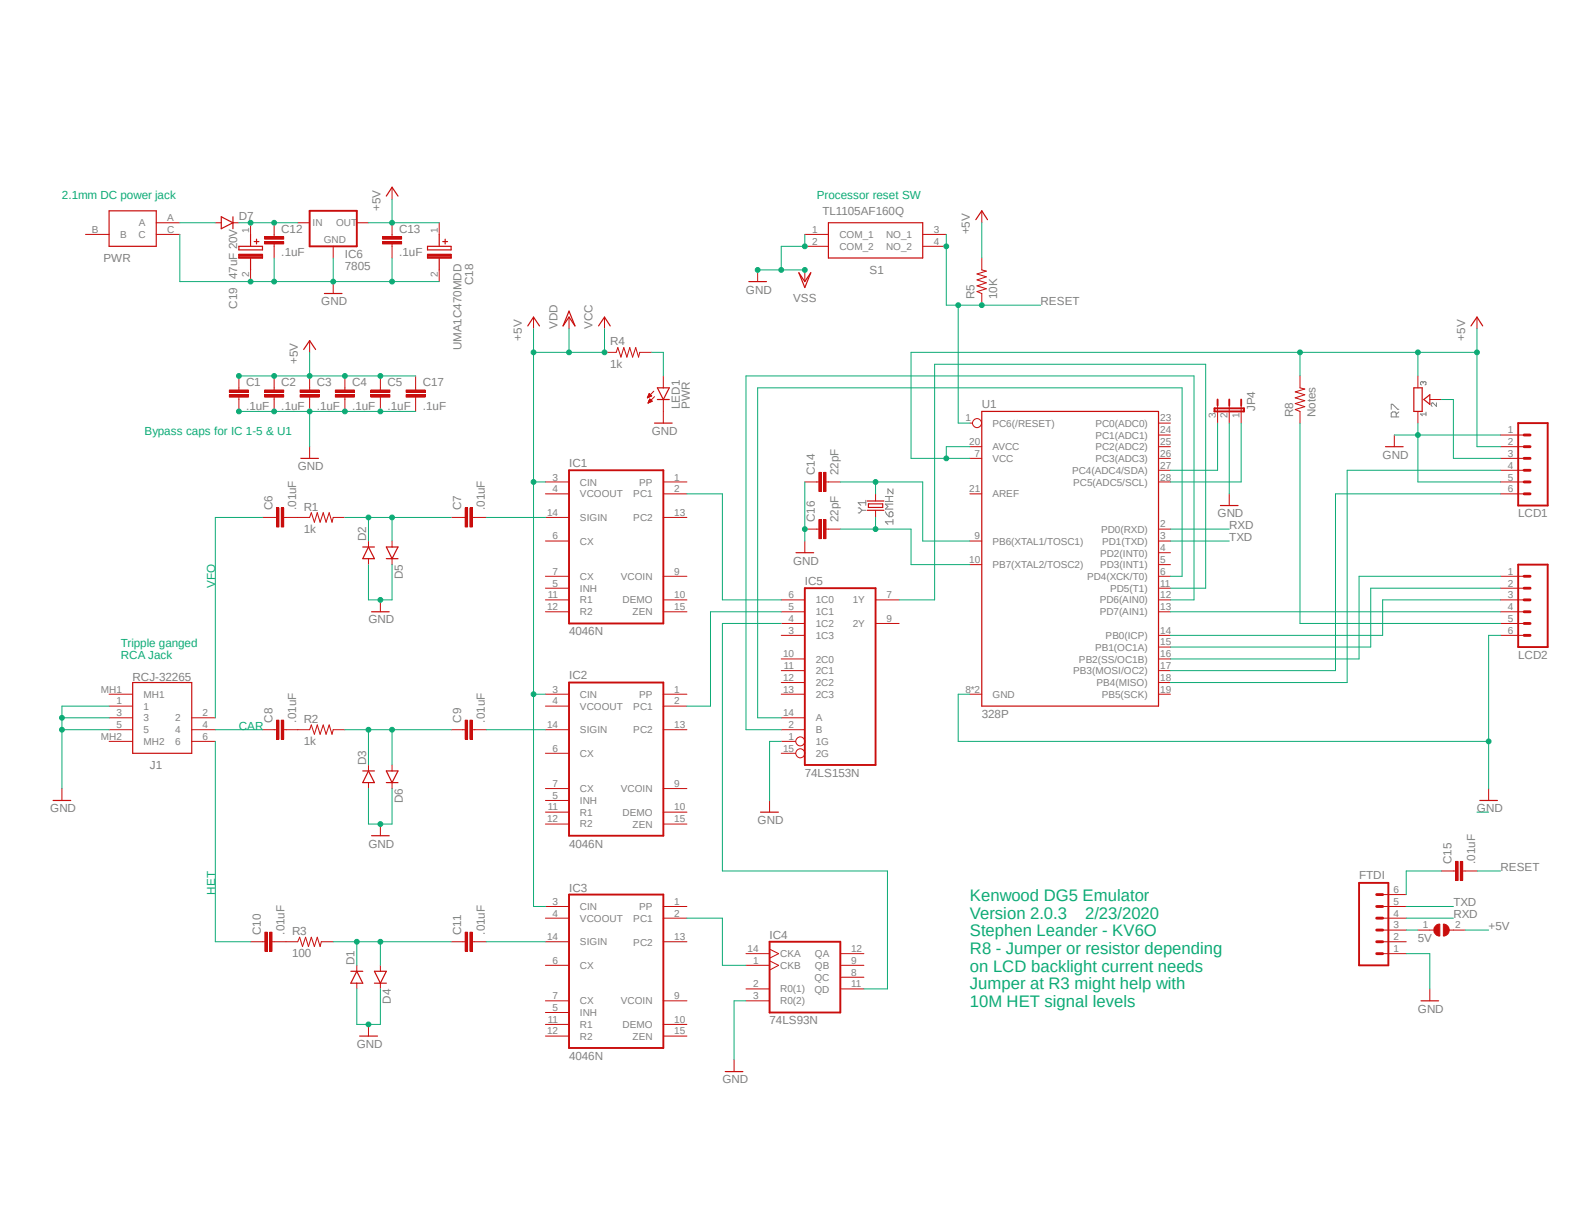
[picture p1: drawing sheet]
<svg xmlns="http://www.w3.org/2000/svg" width="279mm" height="216mm" viewBox="0 0 279 216" stroke-linecap="round" stroke-linejoin="round" font-family="sans-serif">
<path d="M8.4 31.3l267.2 161.7M275.6 31.3l-267.2 161.7" fill="none" stroke="#fff" stroke-width=".18"/>
<g fill="none" stroke="#808080" stroke-width=".18">
<path d="M247.3 72.7v-.9h.2l.9 .9h.2M248.2 74.1v-.7l-.3-.2h-.4l-.2 .2v.7h1.3M248.6 73.2l-.4 .4M252.9 67.9l.2-.1 .3 .1v.4l-.1 .1M252.9 67.9l-.1-.1-.3 .1v.4l.1 .1M252.9 67.9v.2M253.4 73.6h-.9l.3 .3M253.4 73.2v.7M255.3 71.6v.6l-.6-.6-.3 .1v.4l.2 .1M152.5 90.3h.3l.4 .4M153.2 90.7l-.4 .4h-.3M153.2 90.7h.7"/>
<path d="M153.9 89.3h-1.4l.5 .5M153.9 88.9v.9M157.4 90.9l.6 .9M157.4 89.1h1.3M157.4 88.2h1.3M158 88.2v.9M158.2 90.9h.3l.2 .2v.5l-.2 .2h-.5v-.7zM158.7 92.7h-1.3l.4 .5M158.7 86.9v.9l-.9-.9v.9M158.7 92.3v.9M158.7 89.6h-1.3l.4 .4-.4 .5h1.3"/>
</g>
<g fill="none" stroke="#c90d0c" stroke-width=".34">
<path d="M55 37.5h8.4v6.3h-8.4zM215.9 72.6h5.2v.5h-5.2zM216.4 71v1.1M218.5 71v1.1M220.6 71v1.1M269.8 75.2h5.3v14.6h-5.3zM101.1 83.6h16.8v27.2h-16.8zM143 104.5h12.6v31.4h-12.6zM269.8 100.3h5.3v14.7h-5.3zM101.1 121.3h16.8v27.2h-16.8zM101.1 159h16.8v27.2h-16.8zM241.6 156.9h5.2v14.6h-5.2z"/>
<path d="M136.8 167.3h12.6v12.6h-12.6z"/>
</g>
<g fill="none" stroke="#c90d0c" stroke-width=".18">
<path d="M27.8 39.6h4.2M38.3 39.6h1M41.4 39.6h1.1M44.5 39.6v2.1M48.7 39.6v2.5M52.9 39.6h2.1M63.4 39.6h2.1M69.7 33.3v2.1M69.7 39.6v2.5M78.1 39.6v2.1M174.5 37.5v2.1M15.2 41.7h4.2"/>
<path d="M27.8 41.7h4.2M44.5 48v2M47 42.9h3.4v.4h-3.4zM47 42.1h3.4v.4h-3.4zM48.7 43.3v2.5M59.2 43.8v2M59.2 50v2.2M68 42.9h3.4v.4h-3.4zM68 42.1h3.4v.4h-3.4zM69.7 43.3v2.5M78.1 48v2M94.8 56.3v2.1"/>
<path d="M101.1 56.3v2.1M107.4 56.3v2.1M134.7 48v2M143 48v2M143 41.7h4.2M143 43.8h4.2M164 41.7h4.2M164 43.8h4.2M174.5 45.8v2.2l.8 .2-1.6 .5 1.6 .5-1.6 .5 1.6 .5-1.6 .6 1.6 .5-1.6 .5 .8 .4v2M262.5 56.3v2.1M40.8 70.1h3.4v.5h-3.4zM40.8 69.3h3.4v.4h-3.4z"/>
<path d="M42.5 66.8v2.5M42.5 70.6v2.5M47 70.1h3.4v.5h-3.4zM47 69.3h3.4v.4h-3.4zM48.7 66.8v2.5M48.7 70.6v2.5M53.3 70.1h3.4v.5h-3.4zM53.3 69.3h3.4v.4h-3.4zM55 60.5v2.1M55 66.8v2.5M55 70.6v2.5M55 79.4v2"/>
<path d="M59.6 70.1h3.4v.5h-3.4zM59.6 69.3h3.4v.4h-3.4zM61.3 66.8v2.5M61.3 70.6v2.5M65.9 70.1h3.4v.5h-3.4zM65.9 69.3h3.4v.4h-3.4zM67.6 66.8v2.5M67.6 70.6v2.5M72.2 70.1h3.4v.5h-3.4zM72.2 69.3h3.4v.4h-3.4zM73.9 66.8v2.5M73.9 70.6v2.5"/>
<path d="M107.4 62.6h2.1l.3-.8 .6 1.7 .5-1.7 .5 1.7 .5-1.7 .5 1.7 .6-1.7 .5 1.7 .2-.9h2.1M115.1 70.6h.1M115.1 70.6h.3M115.1 70.5h.4M115.2 70.4h.5M115.2 70.4h.6M115.2 71.5h.1M115.2 70.3h.5M115.2 71.5h.3M115.3 70.2h.4M115.3 70.2h.3M115.3 71.4h.3"/>
<path d="M115.3 71.4h.5M115.3 70.1h.3M115.3 71.3h.6M115.3 71.2h.6M115.4 70.1h.1M115.4 70h.1M115.4 71.2h.4M115.4 71.1h.3M115.4 71h.2M115.5 71h.1M115.8 70.4l-.4-.5-.3 .8M115.8 70.4l-.7 .3"/>
<path d="M115.9 71.3l-.4-.4-.3 .7M115.9 71.3l-.7 .3M116.2 69.5l-1.1 1.2M116.3 70.5l-1.1 1.1M117.9 66.8v2.1M117.9 71v4.2M172.4 79.4h2.1M172.4 75.2h.4M205.9 77.3h2.1M205.9 79.4h2.1M205.9 75.2h2.1M216.4 72.1v3.1"/>
<path d="M218.5 72.1v3.1M220.6 72.1v3.1M231.1 66.8v2.1l.8 .2-1.7 .5 1.7 .5-1.7 .6 1.7 .5-1.7 .5 1.7 .6-1.7 .5 .9 .3v2.1M247.8 77.3v2.1M252 66.8v2.1M252 73.1v2.1M254.1 71h2.1M266.7 77.3h4.2M266.7 79.4h4.2M46.7 91.9h2.4M49.1 90.3h.5v3.3h-.5zM50 90.3h.4v3.3h-.4z"/>
<path d="M50.4 91.9h4.6l.3-.8 .6 1.7 .5-1.7 .5 1.7 .5-1.7 .6 1.7 .5-1.7 .5 1.7 .2-.9h2.1M65.5 96.1v1.1M65.5 99.3v1M69.7 96.1v1.1M69.7 99.3v1M80.2 91.9h2.5M82.7 90.3h.4v3.3h-.4zM83.5 90.3h.4v3.3h-.4zM83.9 91.9h2.5M96.9 85.6h4.2M96.9 87.8h4.2M96.9 96.1h4.2"/>
<path d="M96.9 91.9h4.2M117.9 85.6h4.2M117.9 87.8h4.2M117.9 91.9h4.2M143 85.6h2.5M143 96.1v2.1M143 94h2.5M145.5 83.9h.5v3.4h-.5zM145.5 92.3h.5v3.4h-.5zM146.4 83.9h.4v3.4h-.4zM146.4 92.3h.4v3.4h-.4zM146.8 85.6h2.6"/>
<path d="M146.8 94h2.6M155.6 87.8v1.2M155.6 90.7v1.2M172.4 87.8h2.1M172.4 96.1h2.1M172.4 81.4h2.1M205.9 85.6h2.1M205.9 96.1h2.1M205.9 81.4h2.1M205.9 83.6h2.1M205.9 98.2h2.1M205.9 94h2.1"/>
<path d="M218.5 87.8v2M266.7 85.6h4.2M266.7 87.8h4.2M266.7 81.4h4.2M266.7 83.6h4.2M67.6 106.6v2.1M96.9 108.7h4.2M96.9 106.6h4.2M96.9 104.5h4.2M96.9 102.4h4.2M117.9 108.7h4.2M117.9 106.6h4.2"/>
<path d="M117.9 102.4h4.2M138.9 112.9h4.1M138.9 110.8h4.1M138.9 108.7h4.1M138.9 106.6h4.1M138.9 117.1h4.1M138.9 119.2h4.1M155.6 110.8h4.2M155.6 106.6h4.2M172.4 100.3h2.1M205.9 112.9h2.1M205.9 108.7h2.1"/>
<path d="M205.9 106.6h2.1M205.9 117.1h2.1M205.9 119.2h2.1M205.9 104.5h2.1M205.9 102.4h2.1M205.9 100.3h2.1M205.9 115h2.1M266.7 112.9h4.2M266.7 110.8h4.2M266.7 108.7h4.2M266.7 106.6h4.2M266.7 104.5h4.2"/>
<path d="M266.7 102.4h4.2M19.4 131.7h4.2M19.4 129.7h4.2M19.4 123.4h4.2M19.4 127.6h4.2M19.4 125.5h4.2M34.1 131.7h4.2M34.1 129.7h4.2M34.1 127.6h4.2M46.7 129.7h2.4M49.1 128h.5v3.4h-.5zM50 128h.4v3.4h-.4z"/>
<path d="M50.4 129.7h4.6l.3-.9 .6 1.7 .5-1.7 .5 1.7 .5-1.7 .6 1.7 .5-1.7 .5 1.7 .2-.8h2.1M65.5 135.9v1.1M65.5 139.1v1M69.7 135.9v1.1M69.7 139.1v1M80.2 129.7h2.5M82.7 128h.4v3.4h-.4zM83.5 128h.4v3.4h-.4zM83.9 129.7h2.5M96.9 129.7h4.2M96.9 123.4h4.2M96.9 133.9h4.2"/>
<path d="M96.9 125.5h4.2M117.9 129.7h4.2M117.9 123.4h4.2M117.9 125.5h4.2M138.9 131.7h2.5M138.9 129.7h4.1M138.9 121.3h4.1M138.9 123.4h4.1M138.9 127.6h4.1M138.9 133.9h2.5M172.4 123.4h2.1M205.9 121.3h2.1"/>
<path d="M205.9 123.4h2.1M11 140.1v2.1M67.6 146.4v2.1M96.9 142.2h4.2M96.9 140.1h4.2M96.9 144.3h4.2M96.9 146.4h4.2M117.9 140.1h4.2M117.9 144.3h4.2M117.9 146.4h4.2M136.8 142.2v2.1M245.7 159h4.2"/>
<path d="M256.2 154.8h2.5M258.7 153.1h.5v3.4h-.5zM259.5 153.1h.5v3.4h-.5zM260 154.8h2.5M264.6 140.1v2.1M44.5 167.3h2.6M47.1 165.7h.4v3.3h-.4zM47.9 165.7h.4v3.3h-.4zM48.3 167.3h4.6l.4-.8 .5 1.7 .5-1.7 .5 1.7 .5-1.7 .6 1.7 .5-1.7 .5 1.7 .2-.9h2.1M63.4 171.5v1.1M63.4 174.7v1M67.6 171.5v1.1"/>
<path d="M67.6 174.7v1M80.2 167.3h2.5M82.7 165.7h.4v3.3h-.4zM83.5 165.7h.4v3.3h-.4zM83.9 167.3h2.5M96.9 161.1h4.2M96.9 163.2h4.2M96.9 179.9h4.2M96.9 171.5h4.2M96.9 177.8h4.2M96.9 167.3h4.2M117.9 161.1h4.2"/>
<path d="M117.9 163.2h4.2M117.9 177.8h4.2M117.9 167.3h4.2M132.6 171.5h4.2M132.6 177.8h4.2M132.6 175.7h4.2M132.6 169.5h4.2M136.8 170.7l1.6 .8-1.6 .9M136.8 168.7l1.6 .8-1.6 .8M149.4 171.5h4.1M149.4 175.7h4.1M149.4 173.7h4.1"/>
<path d="M149.4 169.5h4.1M245.7 161.1h4.2M245.7 163.2h4.2M245.7 167.3h4.2M245.7 169.5h4.2M245.7 165.3h4.2M254.1 175.7v2.1M65.5 182v2.1M96.9 182h4.2M96.9 184.1h4.2M117.9 182h4.2M117.9 184.1h4.2"/>
<path d="M130.5 188.3v2.1"/>
<circle cx="173.7" cy="75.2" r=".8"/>
<circle cx="142.2" cy="131.7" r=".8"/>
<circle cx="142.2" cy="133.9" r=".8"/>
</g>
<g fill="none" stroke="#c90d0c" stroke-width=".21">
<path d="M19.4 37.5h8.4v6.3h-8.4zM39.3 38.5l2.1 1.1-2.1 1zM41.4 38.5v2.1M68.7 34.8l1-1.5 1 1.5M147.2 39.6h16.8v6.2h-16.8zM173.4 39l1.1-1.5 1 1.5M42.5 43.8h4.2v.6h-4.2zM42.5 45.2h4.2v.6h-4.2zM42.5 45.8h4.2M42.5 45.7h4.2M42.5 45.5h4.2M42.5 45.4h4.2"/>
<path d="M44.5 41.7v2.1M44.5 45.8v2.2M45.2 42.9h.8M45.6 42.5v.8M57.7 52.2h3.1M76 43.8h4.2v.6h-4.2zM76 45.2h4.2v.6h-4.2zM76 45.8h4.2M76 45.7h4.2M76 45.5h4.2M76 45.4h4.2M78.1 41.7v2.1"/>
<path d="M78.1 45.8v2.2M78.7 42.9h.8M79.1 42.5v.8M93.8 57.9l1-1.6 1.1 1.6M101.1 55.3l1.1 2.6-1.1-1.6-1 1.6zM106.4 57.9l1-1.6 1.1 1.6M133.1 50h3.1M142 48.5l1 1.5 1.1-1.5-1.1 2.6zM261.5 57.9l1-1.6 1 1.6M54 62.1l1-1.6 1.1 1.6M116.3 75.2h3.2M116.8 68.9h2.2l-1.1 2.1z"/>
<path d="M116.8 71h2.2M174.5 73.1h31.4v52.4h-31.4zM246.3 79.4h3.1M251.3 68.9h1.5v4.2h-1.5zM253.1 71l1-.9v1.7zM53.5 81.4h3.1M64.5 97.2h2M65.5 97.2l1 2.1h-2zM68.7 97.2h2l-1 2.1zM68.7 99.3h2M141.5 98.2h3.1M154.1 89h3"/>
<path d="M154.1 90.7h3M154.3 89.5h2.6v.7h-2.6zM216.9 89.8h3.1M66 108.7h3.2M23.6 121.3h10.5v12.6h-10.5zM64.5 137h2M65.5 137l1 2.1h-2zM68.7 137h2l-1 2.1zM68.7 139.1h2M9.4 142.2h3.2M66 148.5h3.2M135.2 144.3h3.1"/>
<path d="M263 142.2h3.1M62.4 172.6h2.1M63.4 172.6l1.1 2.1h-2.1zM66.5 172.6h2.2l-1.1 2.1zM66.5 174.7h2.2M252.6 177.8h3.1M63.9 184.1h3.2M128.9 190.4h3.1"/>
</g>
<g fill="none" stroke="#c90d0c" stroke-width=".42">
<path d="M47 43.1h3.4M47 42.3h3.4M68 43.1h3.4M68 42.3h3.4M40.8 70.4h3.4M40.8 69.5h3.4M47 70.4h3.4M47 69.5h3.4M53.3 70.4h3.4M53.3 69.5h3.4M59.6 70.4h3.4M59.6 69.5h3.4"/>
<path d="M65.9 70.4h3.4M65.9 69.5h3.4M72.2 70.4h3.4M72.2 69.5h3.4M49.4 90.3v3.3M50.2 90.3v3.3M82.9 90.3v3.3M83.7 90.3v3.3M145.8 83.9v3.4M145.8 92.3v3.4M146.6 83.9v3.4M146.6 92.3v3.4"/>
<path d="M49.4 128v3.4M50.2 128v3.4M82.9 128v3.4M83.7 128v3.4M259 153.1v3.4M259.8 153.1v3.4M47.3 165.7v3.3M48.1 165.7v3.3M82.9 165.7v3.3M83.7 165.7v3.3"/>
</g>
<g fill="none" stroke="#c90d0c" stroke-width=".51">
<path d="M270.9 79.4h1M270.9 77.3h1M270.9 81.4h1M270.9 85.6h1M270.9 83.6h1M270.9 87.8h1M270.9 106.6h1M270.9 104.5h1M270.9 102.4h1M270.9 110.8h1M270.9 108.7h1M270.9 112.9h1"/>
<path d="M244.7 159h1M244.7 165.3h1M244.7 167.3h1M244.7 169.5h1M244.7 161.1h1M244.7 163.2h1"/>
</g>
<path d="M256.5 164.2a1.06 1.06 0 0 1 1.1 1.1 1.06 1.06 0 0 1-1.1 1z" fill-rule="evenodd" fill="#c90d0c"/>
<path d="M256.5 164.2a1.06 1.06 0 0 1 1.1 1.1 1.06 1.06 0 0 1-1.1 1z" fill="none" stroke="#c90d0c" stroke-width=".18"/>
<path d="M255.1 164.6l.3-.3 .5-.1v2.1a1.06 1.06 0 0 1-.9-.6 1.06 1.06 0 0 1 .1-1.1z" fill-rule="evenodd" fill="#c90d0c"/>
<path d="M252 165.3h2.8M255.1 164.6l.3-.3 .5-.1v2.1a1.06 1.06 0 0 1-.9-.6 1.06 1.06 0 0 1 .1-1.1zM257.6 165.3h2.8" fill="none" stroke="#c90d0c" stroke-width=".18"/>
<path d="M94.8 58.4v65M94.8 85.6h2.1" fill="none" stroke="#0dab76" stroke-width=".18"/>
<circle cx="94.8" cy="85.6" r=".43" fill="#0dab76"/>
<g fill="none" stroke="#0dab76" stroke-width=".18">
<path d="M101.1 58.4v4.2h-6.3M94.8 123.4v37.7h2.1"/>
<circle cx="94.8" cy="85.6" r=".43"/>
</g>
<circle cx="94.8" cy="62.6" r=".43" fill="#0dab76"/>
<g fill="none" stroke="#0dab76" stroke-width=".18">
<path d="M107.4 58.4v4.2h-6.3"/>
<circle cx="94.8" cy="62.6" r=".43"/>
</g>
<circle cx="101.1" cy="62.6" r=".43" fill="#0dab76"/>
<circle cx="101.1" cy="62.6" r=".43" fill="none" stroke="#0dab76" stroke-width=".18"/>
<circle cx="107.4" cy="62.6" r=".43" fill="#0dab76"/>
<g fill="none" stroke="#0dab76" stroke-width=".18">
<path d="M94.8 123.4h2.1"/>
<circle cx="107.4" cy="62.6" r=".43"/>
</g>
<circle cx="94.8" cy="123.4" r=".43" fill="#0dab76"/>
<g fill="none" stroke="#0dab76" stroke-width=".18">
<path d="M42.5 66.8h25.1M55 62.6v4.2"/>
<circle cx="94.8" cy="123.4" r=".43"/>
</g>
<circle cx="55" cy="66.8" r=".43" fill="#0dab76"/>
<circle cx="55" cy="66.8" r=".43" fill="none" stroke="#0dab76" stroke-width=".18"/>
<circle cx="48.7" cy="66.8" r=".43" fill="#0dab76"/>
<circle cx="48.7" cy="66.8" r=".43" fill="none" stroke="#0dab76" stroke-width=".18"/>
<circle cx="42.5" cy="66.8" r=".43" fill="#0dab76"/>
<circle cx="42.5" cy="66.8" r=".43" fill="none" stroke="#0dab76" stroke-width=".18"/>
<circle cx="67.6" cy="66.8" r=".43" fill="#0dab76"/>
<circle cx="67.6" cy="66.8" r=".43" fill="none" stroke="#0dab76" stroke-width=".18"/>
<circle cx="61.3" cy="66.8" r=".43" fill="#0dab76"/>
<g fill="none" stroke="#0dab76" stroke-width=".18">
<path d="M262.5 58.4v21h4.2M67.6 66.8h6.3M262.5 62.6h-10.5v4.2"/>
<circle cx="61.3" cy="66.8" r=".43"/>
</g>
<circle cx="262.5" cy="62.6" r=".43" fill="#0dab76"/>
<g fill="none" stroke="#0dab76" stroke-width=".18">
<path d="M252 62.6h-20.9v4.2"/>
<circle cx="262.5" cy="62.6" r=".43"/>
</g>
<circle cx="252" cy="62.6" r=".43" fill="#0dab76"/>
<g fill="none" stroke="#0dab76" stroke-width=".18">
<path d="M231.1 62.6h-69.2v18.8h10.5"/>
<circle cx="252" cy="62.6" r=".43"/>
</g>
<circle cx="231" cy="62.6" r=".43" fill="#0dab76"/>
<g fill="none" stroke="#0dab76" stroke-width=".18">
<path d="M172.4 79.4h-4.2v2"/>
<circle cx="231" cy="62.6" r=".43"/>
</g>
<circle cx="168.2" cy="81.4" r=".43" fill="#0dab76"/>
<g fill="none" stroke="#0dab76" stroke-width=".18">
<path d="M65.5 39.6h4.2"/>
<circle cx="168.2" cy="81.4" r=".43"/>
</g>
<circle cx="69.7" cy="39.6" r=".43" fill="#0dab76"/>
<g fill="none" stroke="#0dab76" stroke-width=".18">
<path d="M69.7 35.4v4.2h8.4M174.5 39.6v6.2M138.9 48h4.1M260.4 165.3h4.2"/>
<circle cx="69.7" cy="39.6" r=".43"/>
</g>
<circle cx="134.7" cy="48" r=".43" fill="#0dab76"/>
<circle cx="134.7" cy="48" r=".43" fill="none" stroke="#0dab76" stroke-width=".18"/>
<circle cx="143" cy="48" r=".43" fill="#0dab76"/>
<g fill="none" stroke="#0dab76" stroke-width=".18">
<path d="M134.7 48h4.2M143 41.7v2.1h-4.1"/>
<circle cx="143" cy="48" r=".43"/>
</g>
<circle cx="143" cy="43.8" r=".43" fill="#0dab76"/>
<g fill="none" stroke="#0dab76" stroke-width=".18">
<path d="M138.9 43.8v4.2"/>
<circle cx="143" cy="43.8" r=".43"/>
</g>
<circle cx="138.8" cy="48" r=".43" fill="#0dab76"/>
<g fill="none" stroke="#0dab76" stroke-width=".18">
<path d="M42.5 73.1h25.1M55 73.1v6.3"/>
<circle cx="138.8" cy="48" r=".43"/>
</g>
<circle cx="55" cy="73.1" r=".43" fill="#0dab76"/>
<circle cx="55" cy="73.1" r=".43" fill="none" stroke="#0dab76" stroke-width=".18"/>
<circle cx="42.5" cy="73.1" r=".43" fill="#0dab76"/>
<circle cx="42.5" cy="73.1" r=".43" fill="none" stroke="#0dab76" stroke-width=".18"/>
<circle cx="48.7" cy="73.1" r=".43" fill="#0dab76"/>
<circle cx="48.7" cy="73.1" r=".43" fill="none" stroke="#0dab76" stroke-width=".18"/>
<circle cx="61.3" cy="73.1" r=".43" fill="#0dab76"/>
<circle cx="61.3" cy="73.1" r=".43" fill="none" stroke="#0dab76" stroke-width=".18"/>
<circle cx="67.6" cy="73.1" r=".43" fill="#0dab76"/>
<g fill="none" stroke="#0dab76" stroke-width=".18">
<path d="M67.6 73.1h6.3M65.5 100.3v6.3h4.2v-6.3"/>
<circle cx="67.6" cy="73.1" r=".43"/>
</g>
<circle cx="67.6" cy="106.6" r=".43" fill="#0dab76"/>
<g fill="none" stroke="#0dab76" stroke-width=".18">
<path d="M65.5 140.1v6.3h4.2v-6.3"/>
<circle cx="67.6" cy="106.6" r=".43"/>
</g>
<circle cx="67.6" cy="146.4" r=".43" fill="#0dab76"/>
<g fill="none" stroke="#0dab76" stroke-width=".18">
<path d="M63.4 175.7v6.3h4.2v-6.3"/>
<circle cx="67.6" cy="146.4" r=".43"/>
</g>
<circle cx="65.5" cy="182" r=".43" fill="#0dab76"/>
<g fill="none" stroke="#0dab76" stroke-width=".18">
<path d="M247.8 77.3h18.9M252 75.2v2.1M138.9 131.7h-2.1v10.5M132.6 177.8h-2.1v10.5"/>
<circle cx="65.5" cy="182" r=".43"/>
</g>
<circle cx="252" cy="77.3" r=".43" fill="#0dab76"/>
<g fill="none" stroke="#0dab76" stroke-width=".18">
<path d="M48.7 45.8v4.2h21v-4.2M59.2 45.8v4.2M252 77.3v8.3h14.7"/>
<circle cx="252" cy="77.3" r=".43"/>
</g>
<circle cx="59.2" cy="50" r=".43" fill="#0dab76"/>
<circle cx="59.2" cy="50" r=".43" fill="none" stroke="#0dab76" stroke-width=".18"/>
<circle cx="48.7" cy="50" r=".43" fill="#0dab76"/>
<g fill="none" stroke="#0dab76" stroke-width=".18">
<path d="M32 50h16.7M69.7 50h8.4"/>
<circle cx="48.7" cy="50" r=".43"/>
</g>
<circle cx="69.7" cy="50" r=".43" fill="#0dab76"/>
<g fill="none" stroke="#0dab76" stroke-width=".18">
<path d="M32 41.7v8.3"/>
<circle cx="69.7" cy="50" r=".43"/>
</g>
<circle cx="44.5" cy="50" r=".43" fill="#0dab76"/>
<g fill="none" stroke="#0dab76" stroke-width=".18">
<path d="M266.7 112.9h-2.1v27.2M172.4 123.4h-2.1v8.3h94.3"/>
<circle cx="44.5" cy="50" r=".43"/>
</g>
<circle cx="264.6" cy="131.7" r=".43" fill="#0dab76"/>
<g fill="none" stroke="#0dab76" stroke-width=".18">
<path d="M218.5 75.2v12.6M143 85.6v10.5"/>
<circle cx="264.6" cy="131.7" r=".43"/>
</g>
<circle cx="143" cy="94" r=".43" fill="#0dab76"/>
<g fill="none" stroke="#0dab76" stroke-width=".18">
<path d="M11 127.6h8.4M19.4 125.5h-8.4v14.6M249.9 169.5h4.2v6.2"/>
<circle cx="143" cy="94" r=".43"/>
</g>
<circle cx="11" cy="127.6" r=".43" fill="#0dab76"/>
<g fill="none" stroke="#0dab76" stroke-width=".18">
<path d="M11 129.7h8.4"/>
<circle cx="11" cy="127.6" r=".43"/>
</g>
<circle cx="11" cy="129.7" r=".43" fill="#0dab76"/>
<g fill="none" stroke="#0dab76" stroke-width=".18">
<path d="M86.4 91.9h10.5M61.3 129.7h18.9M65.5 129.7v6.2"/>
<circle cx="11" cy="129.7" r=".43"/>
</g>
<circle cx="65.5" cy="129.7" r=".43" fill="#0dab76"/>
<g fill="none" stroke="#0dab76" stroke-width=".18">
<path d="M69.7 129.7v6.2"/>
<circle cx="65.5" cy="129.7" r=".43"/>
</g>
<circle cx="69.7" cy="129.7" r=".43" fill="#0dab76"/>
<g fill="none" stroke="#0dab76" stroke-width=".18">
<path d="M86.4 129.7h10.5M59.2 167.3h21M67.6 167.3v4.2M86.4 167.3h10.5"/>
<circle cx="69.7" cy="129.7" r=".43"/>
</g>
<circle cx="67.6" cy="167.3" r=".43" fill="#0dab76"/>
<g fill="none" stroke="#0dab76" stroke-width=".18">
<path d="M63.4 167.3v4.2"/>
<circle cx="67.6" cy="167.3" r=".43"/>
</g>
<circle cx="63.4" cy="167.3" r=".43" fill="#0dab76"/>
<g fill="none" stroke="#0dab76" stroke-width=".18">
<path d="M61.3 91.9h18.9M69.7 91.9v4.2M122.1 87.8h6.3v18.8h10.5M138.9 110.8h-10.5v44h29.3v20.9h-4.2M138.9 108.7h-12.6v16.8h-4.2M122.1 163.2h6.3v8.3h4.2"/>
<circle cx="63.4" cy="167.3" r=".43"/>
</g>
<circle cx="69.7" cy="91.9" r=".43" fill="#0dab76"/>
<g fill="none" stroke="#0dab76" stroke-width=".18">
<path d="M65.5 91.9v4.2"/>
<circle cx="69.7" cy="91.9" r=".43"/>
</g>
<circle cx="65.5" cy="91.9" r=".43" fill="#0dab76"/>
<g fill="none" stroke="#0dab76" stroke-width=".18">
<path d="M42.5 39.6h2M48.7 39.6h4.2M115.8 62.6h2.1v4.2M256.2 71h2.1v10.4h8.4"/>
<circle cx="65.5" cy="91.9" r=".43"/>
</g>
<circle cx="48.7" cy="39.6" r=".43" fill="#0dab76"/>
<g fill="none" stroke="#0dab76" stroke-width=".18">
<path d="M44.5 39.6h4.2"/>
<circle cx="48.7" cy="39.6" r=".43"/>
</g>
<circle cx="44.5" cy="39.6" r=".43" fill="#0dab76"/>
<g fill="none" stroke="#0dab76" stroke-width=".18">
<path d="M32 39.6h6.3M216.4 75.2v8.4h-8.4M220.6 75.2v10.4h-12.6M231.1 75.2v35.6h35.6M149.4 85.6h14.6v10.5M155.6 85.6v2.2M266.7 83.6h-27.3v37.7h-31.4M266.7 87.8h-29.3v31.4h-29.4M208 102.4h2.1v-33.5h-75.4v58.7h4.2M208 104.5h6.3v-39.8h-48.2v41.9h-6.3M208 106.6h4.2v-39.8h-79.6v62.9h6.3M208 108.7h58.7"/>
<path d="M266.7 102.4h-25.1v14.7h-33.6M266.7 104.5h-23.1v10.5h-35.6M266.7 106.6h-21v6.3h-37.7"/>
<circle cx="44.5" cy="39.6" r=".43"/>
</g>
<circle cx="155.6" cy="85.6" r=".43" fill="#0dab76"/>
<g fill="none" stroke="#0dab76" stroke-width=".18">
<path d="M149.4 94h12.5v6.3h10.5M155.6 91.9v2.1M164 96.1h8.4"/>
<circle cx="155.6" cy="85.6" r=".43"/>
</g>
<circle cx="155.6" cy="94" r=".43" fill="#0dab76"/>
<g fill="none" stroke="#0dab76" stroke-width=".18">
<path d="M168.2 54.2h6.3M170.3 54.2v21h2.1M262.5 144.3h2.1"/>
<circle cx="155.6" cy="94" r=".43"/>
</g>
<circle cx="170.3" cy="54.2" r=".43" fill="#0dab76"/>
<g fill="none" stroke="#0dab76" stroke-width=".18">
<path d="M174.5 54.2h10.5"/>
<circle cx="170.3" cy="54.2" r=".43"/>
</g>
<circle cx="174.5" cy="54.2" r=".43" fill="#0dab76"/>
<g fill="none" stroke="#0dab76" stroke-width=".18">
<path d="M168.2 41.7v12.5"/>
<circle cx="174.5" cy="54.2" r=".43"/>
</g>
<circle cx="168.2" cy="43.8" r=".43" fill="#0dab76"/>
<g fill="none" stroke="#0dab76" stroke-width=".18">
<path d="M46.7 91.9h-8.4v35.7M208 96.1h10.5M208 94h10.5M38.3 131.7v35.6h6.2M38.3 129.7h8.4M256.2 154.8h-6.3v4.2M262.5 154.8h4.2M249.9 161.1h8.4M249.9 163.2h8.4M249.9 165.3h2.1"/>
<circle cx="168.2" cy="43.8" r=".43"/>
</g>
<g font-size="3" fill="#0dab76">
<text x="172.4" y="160.1">Kenwood DG5 Emulator</text>
<text x="172.4" y="163.2">Version 2.0.3</text>
<text x="172.4" y="166.4">Stephen Leander - KV6O</text>
<text x="192.9" y="163.2">2/23/2020</text>
<text x="172.4" y="169.5">R8 - Jumper or resistor depending</text>
<text x="172.4" y="172.6">on LCD backlight current needs</text>
<text x="172.4" y="175.8">Jumper at R3 might help with</text>
<text x="172.4" y="178.9">10M HET signal levels</text>
</g>
<g font-size="2.1" fill="#0dab76">
<text x="11" y="35.4">2.1mm DC power jack</text>
<text x="145.2" y="35.4">Processor reset SW</text>
<text x="25.7" y="77.3">Bypass caps for IC 1-5 &amp; U1</text>
<text x="38.3" y="104.5" transform="rotate(-90 38.3 104.5)">VFO</text>
<text x="21.5" y="114.9">Tripple ganged</text>
<text x="21.5" y="117.1">RCA Jack</text>
<text x="42.5" y="129.7">CAR</text>
<text x="38.3" y="159" transform="rotate(-90 38.3 159)">HET</text>
</g>
<g font-size="2.1" fill="#808080">
<text x="42.5" y="39.2">D7</text>
<text x="50" y="41.4">C12</text>
<text x="67.6" y="37.5" transform="rotate(-90 67.6 37.5)">+5V</text>
<text x="70.9" y="41.4">C13</text>
<text x="146.2" y="38.2">TL1105AF160Q</text>
<text x="172.4" y="41.7" transform="rotate(-90 172.4 41.7)">+5V</text>
<text x="18.4" y="46.6">PWR</text>
<text x="50" y="45.6">.1uF</text>
<text x="61.3" y="48">7805</text>
<text x="61.3" y="45.8">IC6</text>
<text x="70.9" y="45.6">.1uF</text>
<text x="42.2" y="49.6" transform="rotate(-90 42.2 49.6)">47uF 20V</text>
<text x="84.1" y="50.7" transform="rotate(-90 84.1 50.7)">C18</text>
<text x="132.6" y="52.2">GND</text>
<text x="141" y="53.6">VSS</text>
<text x="154.6" y="48.7">S1</text>
<text x="173.2" y="53.2" transform="rotate(-90 173.2 53.2)">R5</text>
<text x="177.2" y="53.2" transform="rotate(-90 177.2 53.2)">10K</text>
<text x="42.2" y="54.9" transform="rotate(-90 42.2 54.9)">C19</text>
<text x="57.1" y="54.2">GND</text>
<text x="99.1" y="58.4" transform="rotate(-90 99.1 58.4)">VDD</text>
<text x="105.3" y="58.4" transform="rotate(-90 105.3 58.4)">VCC</text>
<text x="185" y="54.2">RESET</text>
<text x="52.9" y="64.7" transform="rotate(-90 52.9 64.7)">+5V</text>
<text x="82" y="62.3" transform="rotate(-90 82 62.3)">UMA1C470MDD</text>
<text x="92.8" y="60.5" transform="rotate(-90 92.8 60.5)">+5V</text>
<text x="108.5" y="65.3">1k</text>
<text x="108.5" y="61.4">R4</text>
<text x="260.4" y="60.5" transform="rotate(-90 260.4 60.5)">+5V</text>
<text x="43.7" y="68.6">C1</text>
<text x="50" y="68.6">C2</text>
<text x="56.3" y="68.6">C3</text>
<text x="62.6" y="68.6">C4</text>
<text x="68.9" y="68.6">C5</text>
<text x="75.1" y="68.6">C17</text>
<text x="43.7" y="72.8">.1uF</text>
<text x="50" y="72.8">.1uF</text>
<text x="56.3" y="72.8">.1uF</text>
<text x="62.6" y="72.8">.1uF</text>
<text x="68.9" y="72.8">.1uF</text>
<text x="75.1" y="72.8">.1uF</text>
<text x="115.8" y="77.3">GND</text>
<text x="120.8" y="72.7" transform="rotate(-90 120.8 72.7)">LED1</text>
<text x="122.6" y="72.7" transform="rotate(-90 122.6 72.7)">PWR</text>
<text x="174.5" y="72.5">U1</text>
<text x="223.1" y="73.1" transform="rotate(-90 223.1 73.1)">JP4</text>
<text x="229.8" y="74.1" transform="rotate(-90 229.8 74.1)">R8</text>
<text x="233.8" y="74.1" transform="rotate(-90 233.8 74.1)">Notes</text>
<text x="52.9" y="83.6">GND</text>
<text x="101.1" y="83.1">IC1</text>
<text x="245.7" y="81.5">GND</text>
<text x="144.8" y="84.4" transform="rotate(-90 144.8 84.4)">C14</text>
<text x="149" y="84.4" transform="rotate(-90 149 84.4)">22pF</text>
<text x="48.4" y="90.7" transform="rotate(-90 48.4 90.7)">C6</text>
<text x="52.6" y="90.7" transform="rotate(-90 52.6 90.7)">.01uF</text>
<text x="54" y="94.7">1k</text>
<text x="54" y="90.7">R1</text>
<text x="82" y="90.7" transform="rotate(-90 82 90.7)">C7</text>
<text x="86.1" y="90.7" transform="rotate(-90 86.1 90.7)">.01uF</text>
<text x="144.8" y="92.8" transform="rotate(-90 144.8 92.8)">C16</text>
<text x="149" y="92.8" transform="rotate(-90 149 92.8)">22pF</text>
<text x="216.4" y="91.9">GND</text>
<text x="218.5" y="94">RXD</text>
<text x="269.8" y="91.9">LCD1</text>
<text x="65.1" y="96.1" transform="rotate(-90 65.1 96.1)">D2</text>
<text x="141" y="100.3">GND</text>
<text x="218.5" y="96.1">TXD</text>
<text x="71.6" y="103" transform="rotate(-90 71.6 103)">D5</text>
<text x="143" y="104">IC5</text>
<text x="65.5" y="110.8">GND</text>
<text x="101.1" y="112.9">4046N</text>
<text x="269.8" y="117.1">LCD2</text>
<text x="23.6" y="120.9">RCJ-32265</text>
<text x="101.1" y="120.7">IC2</text>
<text x="48.4" y="128.4" transform="rotate(-90 48.4 128.4)">C8</text>
<text x="52.6" y="128.4" transform="rotate(-90 52.6 128.4)">.01uF</text>
<text x="54" y="128.4">R2</text>
<text x="82" y="128.4" transform="rotate(-90 82 128.4)">C9</text>
<text x="86.1" y="128.4" transform="rotate(-90 86.1 128.4)">.01uF</text>
<text x="174.5" y="127.6">328P</text>
<text x="26.6" y="136.7">J1</text>
<text x="54" y="132.4">1k</text>
<text x="65.1" y="135.9" transform="rotate(-90 65.1 135.9)">D3</text>
<text x="71.6" y="142.7" transform="rotate(-90 71.6 142.7)">D6</text>
<text x="143" y="138.1">74LS153N</text>
<text x="8.9" y="144.3">GND</text>
<text x="134.7" y="146.4">GND</text>
<text x="262.5" y="144.3">GND</text>
<text x="65.5" y="150.6">GND</text>
<text x="101.1" y="150.6">4046N</text>
<text x="258" y="153.5" transform="rotate(-90 258 153.5)">C15</text>
<text x="262.2" y="153.5" transform="rotate(-90 262.2 153.5)">.01uF</text>
<text x="266.7" y="154.8">RESET</text>
<text x="101.1" y="158.5">IC3</text>
<text x="241.6" y="156.3">FTDI</text>
<text x="258.3" y="161.1">TXD</text>
<text x="46.4" y="166.1" transform="rotate(-90 46.4 166.1)">C10</text>
<text x="50.5" y="166.1" transform="rotate(-90 50.5 166.1)">.01uF</text>
<text x="51.9" y="166.1">R3</text>
<text x="82" y="166.1" transform="rotate(-90 82 166.1)">C11</text>
<text x="86.1" y="166.1" transform="rotate(-90 86.1 166.1)">.01uF</text>
<text x="136.8" y="166.8">IC4</text>
<text x="252" y="167.3">5V</text>
<text x="258.3" y="163.2">RXD</text>
<text x="264.6" y="165.3">+5V</text>
<text x="51.9" y="170.1">100</text>
<text x="63" y="171.5" transform="rotate(-90 63 171.5)">D1</text>
<text x="69.5" y="178.4" transform="rotate(-90 69.5 178.4)">D4</text>
<text x="252" y="179.9">GND</text>
<text x="136.8" y="182">74LS93N</text>
<text x="63.4" y="186.2">GND</text>
<text x="101.1" y="188.3">4046N</text>
<text x="128.4" y="192.5">GND</text>
</g>
<g font-size="1.8" fill="#808080">
<text x="16.3" y="41.4">B</text>
<text x="24.7" y="40.2">A</text>
<text x="29.7" y="39.3">A</text>
<text x="29.7" y="41.4">C</text>
<text x="44.3" y="41.4" transform="rotate(-90 44.3 41.4)">1</text>
<text x="55.5" y="40.1">IN</text>
<text x="59.7" y="40.1">OUT</text>
<text x="77.8" y="41.4" transform="rotate(-90 77.8 41.4)">1</text>
<text x="144.4" y="41.4">1</text>
<text x="165.9" y="41.4">3</text>
<text x="21.3" y="42.3">B</text>
<text x="24.6" y="42.3">C</text>
<text x="57.5" y="43.1">GND</text>
<text x="144.4" y="43.5">2</text>
<text x="149.2" y="42.3">COM_1</text>
<text x="149.2" y="44.4">COM_2</text>
<text x="157.5" y="42.3">NO_1</text>
<text x="157.5" y="44.4">NO_2</text>
<text x="165.9" y="43.5">4</text>
<text x="44.3" y="49.2" transform="rotate(-90 44.3 49.2)">2</text>
<text x="77.8" y="49.2" transform="rotate(-90 77.8 49.2)">2</text>
<text x="171.6" y="74.9">1</text>
<text x="176.4" y="75.8">PC6(/RESET)</text>
<text x="194.7" y="77.9">PC1(ADC1)</text>
<text x="194.7" y="75.8">PC0(ADC0)</text>
<text x="206.2" y="77">24</text>
<text x="206.2" y="74.9">23</text>
<text x="216.1" y="74.3" transform="rotate(-90 216.1 74.3)">3</text>
<text x="218.2" y="74.3" transform="rotate(-90 218.2 74.3)">2</text>
<text x="220.3" y="74.3" transform="rotate(-90 220.3 74.3)">1</text>
<text x="268" y="77">1</text>
<text x="172.3" y="79.1">20</text>
<text x="173.2" y="81.2">7</text>
<text x="176.4" y="82.1">VCC</text>
<text x="176.4" y="80">AVCC</text>
<text x="194.7" y="82.1">PC3(ADC3)</text>
<text x="194.7" y="80">PC2(ADC2)</text>
<text x="206.2" y="83.3">27</text>
<text x="206.2" y="81.2">26</text>
<text x="206.2" y="79.1">25</text>
<text x="268" y="79.1">2</text>
<text x="268" y="81.2">3</text>
<text x="268" y="83.3">4</text>
<text x="98.2" y="85.4">3</text>
<text x="98.2" y="87.5">4</text>
<text x="103.1" y="86.3">CIN</text>
<text x="103.1" y="88.4">VCOOUT</text>
<text x="112.6" y="88.4">PC1</text>
<text x="113.6" y="86.3">PP</text>
<text x="119.8" y="85.4">1</text>
<text x="119.8" y="87.5">2</text>
<text x="172.3" y="87.5">21</text>
<text x="176.4" y="88.4">AREF</text>
<text x="190.5" y="84.2">PC4(ADC4/SDA)</text>
<text x="190.8" y="86.3">PC5(ADC5/SCL)</text>
<text x="206.2" y="85.4">28</text>
<text x="268" y="85.4">5</text>
<text x="268" y="87.5">6</text>
<text x="97.2" y="91.7">14</text>
<text x="98.2" y="95.8">6</text>
<text x="103.1" y="92.6">SIGIN</text>
<text x="112.6" y="92.6">PC2</text>
<text x="119.8" y="91.7">13</text>
<text x="173.2" y="95.8">9</text>
<text x="195.7" y="94.7">PD0(RXD)</text>
<text x="206.2" y="95.8">3</text>
<text x="206.2" y="93.7">2</text>
<text x="103.1" y="96.8">CX</text>
<text x="172.3" y="100">10</text>
<text x="176.4" y="101">PB7(XTAL2/TOSC2)</text>
<text x="176.4" y="96.8">PB6(XTAL1/TOSC1)</text>
<text x="195.5" y="101">PD3(INT1)</text>
<text x="195.5" y="98.9">PD2(INT0)</text>
<text x="195.9" y="96.8">PD1(TXD)</text>
<text x="206.2" y="100">5</text>
<text x="206.2" y="97.9">4</text>
<text x="97.4" y="106.3">11</text>
<text x="98.2" y="104.2">5</text>
<text x="98.2" y="102.1">7</text>
<text x="103.1" y="105.2">INH</text>
<text x="103.1" y="103">CX</text>
<text x="103.1" y="107.2">R1</text>
<text x="110.4" y="103.1">VCOIN</text>
<text x="110.7" y="107.2">DEMO</text>
<text x="119.8" y="102.1">9</text>
<text x="119.8" y="106.3">10</text>
<text x="140.2" y="106.3">6</text>
<text x="145" y="107.2">1C0</text>
<text x="151.6" y="107.2">1Y</text>
<text x="157.6" y="106.3">7</text>
<text x="193.2" y="103.1">PD4(XCK/T0)</text>
<text x="195.5" y="107.2">PD6(AIN0)</text>
<text x="197.3" y="105.2">PD5(T1)</text>
<text x="206.2" y="106.3">12</text>
<text x="206.2" y="104.2">11</text>
<text x="206.2" y="102.1">6</text>
<text x="268" y="102.1">1</text>
<text x="268" y="104.2">2</text>
<text x="268" y="106.3">3</text>
<text x="97.2" y="108.4">12</text>
<text x="103.1" y="109.3">R2</text>
<text x="112.4" y="109.3">ZEN</text>
<text x="119.8" y="108.4">15</text>
<text x="140.2" y="112.6">3</text>
<text x="140.2" y="110.5">4</text>
<text x="140.2" y="108.4">5</text>
<text x="145" y="113.5">1C3</text>
<text x="145" y="111.4">1C2</text>
<text x="145" y="109.3">1C1</text>
<text x="151.6" y="111.4">2Y</text>
<text x="157.6" y="110.5">9</text>
<text x="195.5" y="109.3">PD7(AIN1)</text>
<text x="196.5" y="113.5">PB0(ICP)</text>
<text x="206.2" y="112.6">14</text>
<text x="206.2" y="108.4">13</text>
<text x="268" y="108.4">4</text>
<text x="268" y="110.5">5</text>
<text x="268" y="112.6">6</text>
<text x="139.2" y="116.8">10</text>
<text x="139.3" y="118.9">11</text>
<text x="145" y="117.7">2C0</text>
<text x="145" y="119.8">2C1</text>
<text x="190.8" y="119.8">PB3(MOSI/OC2)</text>
<text x="191.8" y="117.7">PB2(SS/OC1B)</text>
<text x="194.7" y="115.6">PB1(OC1A)</text>
<text x="206.2" y="118.9">17</text>
<text x="206.2" y="116.8">16</text>
<text x="206.2" y="114.7">15</text>
<text x="17.9" y="123.1">MH1</text>
<text x="20.7" y="125.2">1</text>
<text x="25.5" y="124">MH1</text>
<text x="98.2" y="123.1">3</text>
<text x="98.2" y="125.2">4</text>
<text x="103.1" y="124">CIN</text>
<text x="113.6" y="124">PP</text>
<text x="119.8" y="123.1">1</text>
<text x="119.8" y="125.2">2</text>
<text x="139.2" y="121">12</text>
<text x="139.2" y="123.1">13</text>
<text x="145" y="121.9">2C2</text>
<text x="145" y="124">2C3</text>
<text x="171.6" y="123.1">8*2</text>
<text x="176.4" y="124">GND</text>
<text x="194.9" y="121.9">PB4(MISO)</text>
<text x="195.8" y="124">PB5(SCK)</text>
<text x="206.2" y="123.1">19</text>
<text x="206.2" y="121">18</text>
<text x="17.9" y="131.4">MH2</text>
<text x="20.7" y="127.3">3</text>
<text x="20.7" y="129.4">5</text>
<text x="25.5" y="126.1">1</text>
<text x="25.5" y="128.2">3</text>
<text x="25.5" y="130.3">5</text>
<text x="31.2" y="128.2">2</text>
<text x="31.2" y="130.3">4</text>
<text x="36" y="127.3">2</text>
<text x="36" y="129.4">4</text>
<text x="36" y="131.4">6</text>
<text x="97.2" y="129.4">14</text>
<text x="103.1" y="126.1">VCOOUT</text>
<text x="103.1" y="130.3">SIGIN</text>
<text x="112.6" y="126.1">PC1</text>
<text x="112.6" y="130.3">PC2</text>
<text x="119.8" y="129.4">13</text>
<text x="139.2" y="127.3">14</text>
<text x="140.2" y="131.4">1</text>
<text x="140.2" y="129.4">2</text>
<text x="145" y="130.3">B</text>
<text x="145" y="128.2">A</text>
<text x="25.5" y="132.4">MH2</text>
<text x="31.2" y="132.4">6</text>
<text x="98.2" y="133.6">6</text>
<text x="103.1" y="134.5">CX</text>
<text x="139.2" y="133.6">15</text>
<text x="145" y="132.4">1G</text>
<text x="145" y="134.5">2G</text>
<text x="98.2" y="141.9">5</text>
<text x="98.2" y="139.8">7</text>
<text x="103.1" y="142.8">INH</text>
<text x="103.1" y="140.8">CX</text>
<text x="110.4" y="140.8">VCOIN</text>
<text x="119.8" y="139.8">9</text>
<text x="97.2" y="146.1">12</text>
<text x="97.4" y="144">11</text>
<text x="103.1" y="145">R1</text>
<text x="103.1" y="147">R2</text>
<text x="110.7" y="145">DEMO</text>
<text x="112.4" y="147.1">ZEN</text>
<text x="119.8" y="144">10</text>
<text x="119.8" y="146.1">15</text>
<text x="98.2" y="160.8">3</text>
<text x="103.1" y="161.7">CIN</text>
<text x="113.6" y="161.7">PP</text>
<text x="119.8" y="160.8">1</text>
<text x="247.7" y="160.8">5</text>
<text x="247.7" y="158.7">6</text>
<text x="97.2" y="167.1">14</text>
<text x="98.2" y="162.9">4</text>
<text x="103.1" y="163.8">VCOOUT</text>
<text x="103.1" y="168">SIGIN</text>
<text x="112.6" y="163.8">PC1</text>
<text x="119.8" y="162.9">2</text>
<text x="119.8" y="167.1">13</text>
<text x="247.7" y="167.1">2</text>
<text x="247.7" y="165">3</text>
<text x="247.7" y="162.9">4</text>
<text x="252.9" y="165">1</text>
<text x="258.6" y="165">2</text>
<text x="98.2" y="171.2">6</text>
<text x="103.1" y="172.2">CX</text>
<text x="112.6" y="168">PC2</text>
<text x="132.9" y="169.2">14</text>
<text x="133.9" y="171.2">1</text>
<text x="138.7" y="172.2">CKB</text>
<text x="138.7" y="170.1">CKA</text>
<text x="144.8" y="172.2">QB</text>
<text x="144.8" y="170.1">QA</text>
<text x="151.3" y="173.4">8</text>
<text x="151.3" y="171.2">9</text>
<text x="151.3" y="169.2">12</text>
<text x="247.7" y="169.2">1</text>
<text x="98.2" y="179.6">5</text>
<text x="98.2" y="177.5">7</text>
<text x="103.1" y="178.5">CX</text>
<text x="110.4" y="178.5">VCOIN</text>
<text x="119.8" y="177.5">9</text>
<text x="133.9" y="175.4">2</text>
<text x="133.9" y="177.5">3</text>
<text x="138.7" y="176.4">R0(1)</text>
<text x="138.7" y="178.5">R0(2)</text>
<text x="144.7" y="174.3">QC</text>
<text x="144.7" y="176.4">QD</text>
<text x="151.3" y="175.4">11</text>
<text x="97.2" y="183.8">12</text>
<text x="97.4" y="181.7">11</text>
<text x="103.1" y="180.6">INH</text>
<text x="103.1" y="182.7">R1</text>
<text x="103.1" y="184.7">R2</text>
<text x="110.7" y="182.7">DEMO</text>
<text x="112.4" y="184.7">ZEN</text>
<text x="119.8" y="181.7">10</text>
<text x="119.8" y="183.8">15</text>
</g>
</svg>
